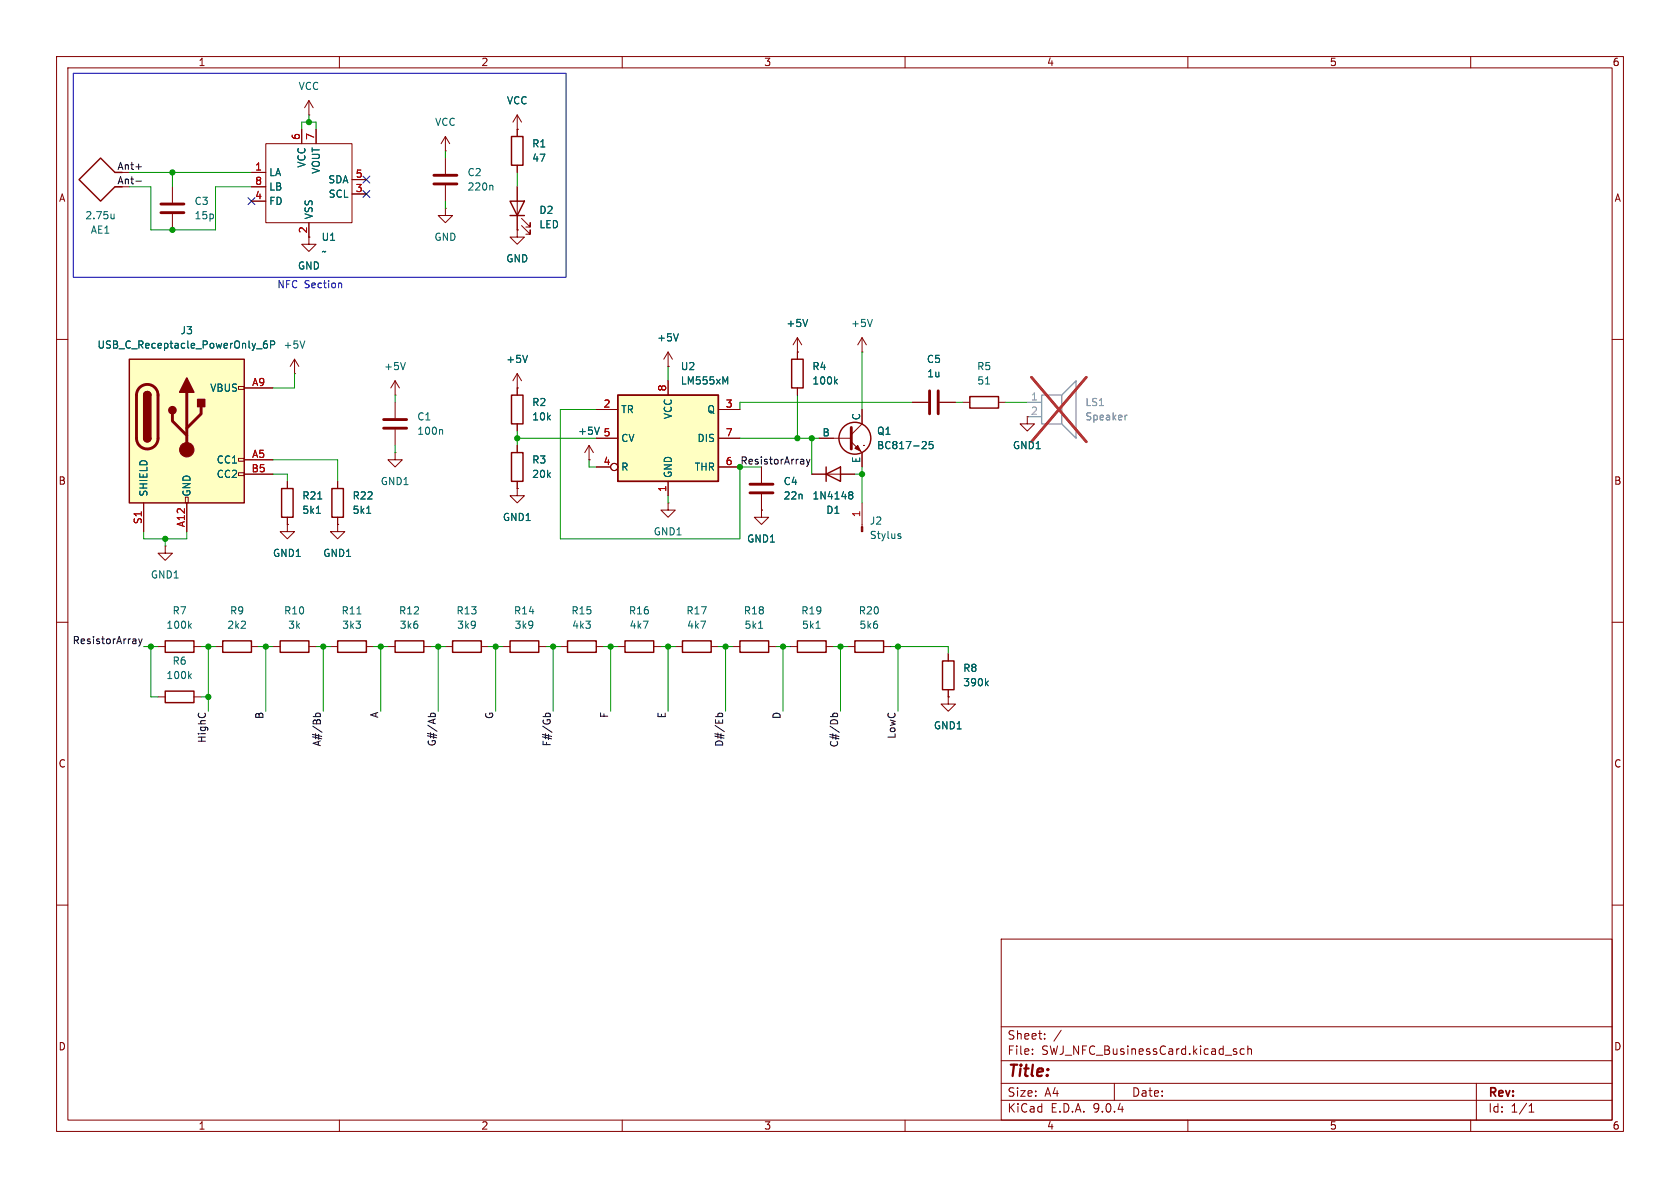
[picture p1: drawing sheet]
<svg xmlns="http://www.w3.org/2000/svg" width="297mm" height="210mm" viewBox="0 0 297 210" stroke-linecap="round" stroke-linejoin="round" font-family="sans-serif">
<g fill="none" stroke="#840000" stroke-width=".18">
<path d="M10 10h277v190h-277zM12 12h273v186h-273zM60 10v2M110 10v2M160 10v2M210 10v2M260 10v2M10 60h2M170.2 71.1h1.2M176.5 71.1h1.3M181.6 73.7v1.2h1.3l-1.3 1.3-1.3-1.3h1.3M285 60h2"/>
<path d="M50.8 85.1v1.3M50.8 91.4v1.3M10 110h2M68.6 114.3h1.2M74.9 114.3h1.3M109.2 114.3h1.3M115.6 114.3h1.2M119.4 114.3h1.2M125.7 114.3h1.3M285 110h2M10 160h2M177 166h108v32h-108z"/>
<path d="M285 160h2M60 198v2M110 198v2M160 198v2M177 194.5h108M177 191.5h108M177 187.5h108M177 181.5h108M182.5 186.3v.1M182.5 185.5v.1M184.7 183.6v.1M184.7 182.8v.1"/>
<path d="M187.6 182.1l-1.3 2M197 191.5v3M210 198v2M218.5 185.9l.2 .2-.2 .3M218.5 185.4l.1 .1M220 185.5l-.5-.1-.3 .3v.4l.2 .2h.6M220.6 185.5l.2-.1 .4 .1v.9M220.6 184.9v1.5M260 198v2M261 191.5v6.5M270.3 196.6h.9M270.3 195.5l.4-.4v1.5"/>
</g>
<path d="M21.6 30.5h-1.3l-2.5-2.6-3.8 3.9 3.8 3.8 2.5-2.6h1.3M171.4 70.1h5.1v2h-5.1zM49.8 86.4h2v5h-2zM69.8 113.3h5.1v2h-5.1zM110.5 113.3h5.1v2h-5.1zM120.6 113.3h5.1v2h-5.1z" fill="none" stroke="#840000" stroke-width=".25"/>
<path d="M20.2 37.8v.9M20.2 38.6l-.4 .1M174.2 67.9h.8M55.9 90.7h.8M56.2 88.2h.7" fill="none" stroke="#006464" stroke-width=".18"/>
<path d="M109.2 69.9h17.8v15.2h-17.8z" fill="#ffffc2"/>
<path d="M90.4 69.9h2.1v5h-2.1zM109.2 69.9h17.8v15.2h-17.8zM146 83.8l2.6-1.2v2.5zM146 82.6v2.5M141 113.3h5v2h-5z" fill="none" stroke="#840000" stroke-width=".25"/>
<g fill="none" stroke="#840000" stroke-width=".18">
<path d="M30.5 33v2.8M30.5 37.8v2.8M78.7 26.7h.1M78.7 24.1l-.7 1.3M78.7 24.1l.8 1.3M78.7 24.1v2.6M78.7 27.9v2.8M78.7 32.8v2.8M91.4 22.9h.1M91.4 20.3v2.6M91.4 20.3l-.7 1.3M91.4 20.3l.8 1.3"/>
<path d="M91.4 68.6h.1M91.4 66v3.9M91.4 74.9v1.3M91.4 66l-.7 1.3M91.4 66l.8 1.3M105.4 72.4h3.8M105.4 77.5h3.8M118.1 64.8h.1M118.1 62.2v2.6M118.1 67.3v2.6M118.1 62.2l-.8 1.3M118.1 62.2l.8 1.3"/>
<path d="M127 72.4h3.8M127 77.5h3.8M59.7 92.7v1.3h1.3l-1.3 1.3-1.3-1.3h1.3M59.7 92.7h.1M105.4 82.6h2.5M118.1 88.9v1.3h1.3l-1.3 1.2-1.3-1.2h1.3M118.1 88.9h.1M118.1 85.1v2.5M127 82.6h3.8M143.5 83.8h7.6M139.7 114.3h1.3M146 114.3h1.3"/>
<circle cx="108.6" cy="82.5" r=".63"/>
</g>
<path d="M87 32.8l.1 .1v.7M119.9 59l-.4 1.3M93.3 62.8l-.5 1.3M128.2 67.5l.4-.9v1.3M150.2 87.4l.1 .1M150.2 87l.3-.1 .2 .2 .1 .1-.3 .3M150.3 87.5h.2M150.3 87.5h-.1M150.5 87.5l.3 .2-.1 .4-.2 .1-.3-.1M144.3 111.1h.7" fill="none" stroke="#006464" stroke-width=".18"/>
<path d="M28.4 36.1h4.1M28.4 37.6h4.1M76.7 31h4.1M76.7 32.5h4.1" fill="none" stroke="#840000" stroke-width=".51"/>
<path d="M22.9 63.5h20.3v25.4h-20.3z" fill="#ffffc2"/>
<g fill="none" stroke="#840000" stroke-width=".18">
<path d="M54.6 17.8v2.5M54.6 17.8l-.8 1.3M54.6 17.8l.8 1.3M44.4 30.5h2.6M44.4 33h2.6M44.4 35.6h2.6M47 25.4h15.2v14h-15.2zM53.3 22.9v2.5M54.6 39.4v3.8h1.3l-1.3 1.3-1.3-1.3h1.3M54.6 20.3h.1M55.9 22.9v2.5M62.2 31.8h2.6"/>
<path d="M62.2 34.3h2.6M78.7 36.8v1.3h1.3l-1.3 1.3-1.2-1.3h1.2M78.7 36.8h.1M91.4 22.9h.1M91.4 22.9v1.2M91.4 29.2v1.3M91.4 33v7.6M92.2 39.9l1.5 1.5v-.8v.8h-.7M92.2 38.6l1.5 1.5v-.7v.7h-.7M91.4 40.6v1.3h1.3l-1.3 1.3-1.2-1.3h1.2M91.4 40.6h.1M141 59.7l-.8 1.3"/>
<path d="M141 59.7l.7 1.3M141 59.7v3.8M152.4 59.7v2.5M152.4 59.7l-.8 1.3M152.4 59.7l.8 1.3M42.2 68.3h1v.5h-1zM43.2 68.6h5.1M52.1 66h.1M52.1 63.5l-.8 1.3M52.1 63.5l.7 1.3M52.1 63.5v2.5M69.8 69.9h.1"/>
<path d="M69.8 67.3v2.6M69.8 71.1v2.8M69.8 75.9v2.8M69.8 67.3l-.7 1.3M69.8 67.3l.8 1.3M91.4 68.6h.1M91.4 68.6v1.3M91.4 74.9v1.3M91.4 78.7v1.3M104.1 78.7l-.7 1.3M104.1 78.7l.8 1.3M104.1 78.7v2.6"/>
<path d="M105.4 77.5h3.8M105.4 72.4h3.8M118.1 64.8h.1M118.1 67.3v2.6M127 77.5h3.8M127 72.4h3.8M141 62.2h.1M141 68.6v1.3M144.8 77.5h5.7M150.5 78.1l1.9 1.9v2.6M152.4 62.2h.1M152.4 72.4v2.5l-1.9 1.9"/>
<path d="M152.7 78.7h.1M161.3 71.1h2.8M166.1 71.1h2.8M25.4 88.9v5.1M29.2 96.5v1.3h1.3l-1.3 1.3-1.3-1.3h1.3M29.2 96.5h.1M32.8 87.9h.5v1h-.5zM33 88.9v5.1M42.2 81h1v.5h-1zM42.2 83.6h1v.5h-1zM43.2 81.3h5.1M43.2 83.8h5.1"/>
<path d="M50.8 92.7v1.3h1.3l-1.3 1.3-1.3-1.3h1.3M50.8 92.7h.1M50.8 85.1v1.3M50.8 91.4v1.3M59.7 92.7h.1M59.7 85.1v1.3M59.7 91.4v1.3M69.8 80v1.3h1.3l-1.3 1.3-1.2-1.3h1.2M69.8 80h.1M91.4 86.4v1.2h1.3l-1.3 1.3-1.2-1.3h1.2M91.4 86.4h.1M91.4 85.1v1.3"/>
<path d="M104.1 81.3h.1M105.4 82.6h2.5M118.1 85.1v2.5M127 82.6h3.8M134.6 90.2v1.2h1.3l-1.3 1.3-1.3-1.3h1.3M134.6 90.2h.1M134.6 82.6v2.7M134.6 87.4v2.8M143.5 83.8h2.5M148.6 83.8h2.5M152.4 88.9v4.2M27.9 114.3h1.3"/>
<path d="M34.3 114.3h1.3M38.1 114.3h1.3M44.4 114.3h1.3M48.3 114.3h1.2M54.6 114.3h1.3M58.4 114.3h1.3M64.8 114.3h1.2M78.7 114.3h1.3M85.1 114.3h1.3M88.9 114.3h1.3M95.2 114.3h1.3M99.1 114.3h1.2"/>
<path d="M105.4 114.3h1.3M129.5 114.3h1.3M135.9 114.3h1.3M149.9 114.3h1.2M156.2 114.3h1.3M167.6 115.6v1.2M27.9 123.2h1.3M34.3 123.2h1.3M167.6 123.2v1.3h1.3l-1.3 1.2-1.2-1.2h1.2M167.6 123.2h.1M167.6 121.9v1.3"/>
<circle cx="108.6" cy="82.5" r=".63"/>
</g>
<g fill="none" stroke="#840000" stroke-width=".25">
<path d="M90.2 35.6h2.5l-1.3 2.5zM90.2 38.1h2.5M90.4 24.1h2.1v5.1h-2.1zM22.9 63.5h20.3v25.4h-20.3zM25.4 69.9a.64 .64 0 0 1 .6-.7 .64 .64 0 0 1 .7 .7M25.4 77.5a.64 .64 0 0 0 .6 .6 .64 .64 0 0 0 .7-.6M140 63.5h2v5.1h-2zM58.7 86.4h2v5h-2zM90.4 80h2.1v5.1h-2.1zM29.2 113.3h5.1v2h-5.1zM39.4 113.3h5v2h-5zM49.5 113.3h5.1v2h-5.1z"/>
<path d="M59.7 113.3h5.1v2h-5.1zM80 113.3h5.1v2h-5.1zM90.2 113.3h5v2h-5zM100.3 113.3h5.1v2h-5.1zM130.8 113.3h5.1v2h-5.1zM151.1 113.3h5.1v2h-5.1zM166.6 116.8h2.1v5.1h-2.1zM29.2 122.2h5.1v2h-5.1z"/>
<circle cx="151.1" cy="77.5" r="2.82"/>
</g>
<path d="M24.7 68.5a1.9 1.9 0 0 1 2.1-.4 1.9 1.9 0 0 1 1.1 1.8v7.6a1.91 1.91 0 0 1-1.9 1.9 1.91 1.91 0 0 1-1.9-1.9v-7.8l.2-.6zM30.5 73.2v1.2l2.5 2.6M33 69.3v10.2M35.6 71.9v1.3l-2.6 2.5M67.8 74.2h4.1M67.8 75.7h4.1M150.5 75.6v3.8M164.3 69.1v4.1M165.9 69.1v4.1M132.6 85.6h4.1M132.6 87.1h4.1" fill="none" stroke="#840000" stroke-width=".51"/>
<g fill="#840000" stroke="#840000" stroke-width=".25">
<path d="M25.4 69.9h1.3v7.6h-1.3z"/>
<path d="M25.6 69.4a.64 .64 0 0 1 .7-.1 .64 .64 0 0 1 .4 .6h-1.3z"/>
<path d="M25.4 77.5h1.3a.64 .64 0 0 1-.7 .6 .64 .64 0 0 1-.6-.6z"/>
<path d="M33 66.8l1.3 2.5h-2.6z"/>
<path d="M34.9 70.6h1.3v1.3h-1.3z"/>
<circle cx="30.5" cy="72.5" r=".63"/>
</g>
<g fill="#840000" stroke="#840000" stroke-width=".18">
<path d="M152.3 93.1h.2v.9h-.2z"/>
<path d="M151.1 79.2l.5-.5 .5 1.1z"/>
<circle cx="33" cy="79.5" r="1.27"/>
</g>
<g fill="none" stroke="#006464" stroke-width=".18">
<path d="M119.9 59l-.4 1.3M142.8 56.5l-.4 1.2M154.2 56.5l-.4 1.2M45.4 61.7h.9M47.2 60.3h-.4a.86 .86 0 0 0 0 1.2l.4-.1 .1-.4-.2-.2h-.3l-.2 .2M47.8 60.9h.6l.2-.2-.1-.3-.7-.1v1.2M53.9 60.3l-.4 1.2M71.7 64.1l-.5 1.2M78.1 75.9l.1 .2v.7M93.3 62.8l-.5 1.3M106 75.5l-.5 1.3M128.2 67.5l.4-.9v1.3"/>
<path d="M147.7 67.4l.3 .5M148 67l-.4 .5M163.2 78l.4 .1 .2 .3-.8 .9h.8M164.9 78h-.6l-.1 .7 .2-.2 .4 .1 .2 .2-.1 .4-.2 .1-.5-.1M55.9 90.7h.8M56.2 88.2h.7M64.8 90.7h.7M150.2 87.4l.1 .1M150.2 87l.3-.1 .2 .2 .1 .1-.3 .3M150.3 87.5h.2M150.3 87.5h-.1M150.5 87.5l.3 .2-.1 .4-.2 .1-.3-.1"/>
<path d="M158.9 94.8h.3l.1 .2-.2 .2h-.2M158.9 94.3l.3 .1M33.5 110.6l.3 .5M33.5 119.5l.3 .5M33.8 110.2l-.4 .5M33.8 119.1l-.4 .5M63.1 108.5h.7M134.1 111.1h.7M174.3 120.7l.4 .5M174.7 120.4l-.5 .5"/>
</g>
<path d="M184.1 69.9h3.6v5h-3.6zM187.7 69.9l2.5-2.6v10.2l-2.5-2.6" fill="none" stroke="#a1a1a1" stroke-width=".25"/>
<path d="M181.6 71.1h2.5M181.6 73.7h2.5" fill="none" stroke="#a1a1a1" stroke-width=".18"/>
<path d="M199.3 73.4l-.3 .1" fill="none" stroke="#989898" stroke-width=".18"/>
<path d="M182.3 66.7l9.7 11.4M192 66.7l-9.7 11.4" fill="none" stroke="#e12e31" stroke-width=".46"/>
<g fill="none" stroke="#0f0f0f" stroke-width=".18">
<path d="M24 29.5h1M24 32h1M142.6 81.2l.3 .8M142.9 82l-.3 .5M143.2 81.2l-.3 .8M24.5 112.9l.3 .9M24.8 113.8l-.3 .4M25.1 112.9l-.3 .9M55.9 126.7l-.1-.4 .2-.2 .6 .1v.5M76.1 126.6l.1-.4 .2-.1h.4l.2 .5M96.5 126.7l-.1-.4 .3-.2 .5 .1v.5M127 126.7l-.1-.4 .3-.2 .5 .1v.5"/>
<path d="M147.3 126.7l-.1-.4 .3-.2 .5 .1v.5"/>
</g>
<g fill="none" stroke="#009600" stroke-width=".18">
<path d="M22.9 33h3.8v7.6h11.4v-7.6h6.3M22.9 30.5h21.5M30.5 30.5v2.5M53.3 22.9v-1.3h2.6v1.3M54.6 20.3v1.3M78.7 26.7v1.2M78.7 35.6v1.2M91.4 30.5v2.5M52.1 66v2.6h-3.8M69.8 69.9v1.2M69.8 78.7v1.3M91.4 76.2v2.5"/>
<path d="M91.4 77.5h14M105.4 72.4h-6.3v22.9h31.7v-12.7h3.8M118.1 64.8v2.5M130.8 77.5h14M141 69.9v7.6M143.5 77.5v6.3M152.4 62.2v10.2M161.3 71.1h-30.5v1.3M168.9 71.1h1.3M177.8 71.1h3.8M25.4 94v1.3h7.6v-1.3M29.2 95.3v1.2"/>
<path d="M48.3 83.8h2.5v1.3M48.3 81.3h11.4v3.8M104.1 81.3v1.3h1.3M118.1 87.6v1.3M151.1 83.8h1.3M152.4 82.6v6.3M25.4 114.3h2.5M26.7 114.3v8.9h1.2M35.6 114.3h2.5M36.8 114.3v11.4M45.7 114.3h2.6M47 114.3v11.4"/>
<path d="M55.9 114.3h2.5M57.1 114.3v11.4M66 114.3h2.6M67.3 114.3v11.4M76.2 114.3h2.5M77.5 114.3v11.4M86.4 114.3h2.5M87.6 114.3v11.4M96.5 114.3h2.6M97.8 114.3v11.4M106.7 114.3h2.5M107.9 114.3v11.4"/>
<path d="M116.8 114.3h2.6M118.1 114.3v11.4M127 114.3h2.5M128.3 114.3v11.4M137.2 114.3h2.5M138.4 114.3v11.4M147.3 114.3h2.6M148.6 114.3v11.4M157.5 114.3h10.1v1.3M158.7 114.3v11.4M35.6 123.2h1.2"/>
</g>
<path d="M43.8 35l1.3 1.2M45.1 35l-1.3 1.2M64.2 33.7l1.2 1.2M64.2 31.1l1.2 1.3M65.4 33.7l-1.2 1.2M65.4 31.1l-1.2 1.3" fill="none" stroke="#000084" stroke-width=".18"/>
<path d="M13 13h87.1v36h-87.1zM60 50l.4 .2v.7" fill="none" stroke="#0000c2" stroke-width=".18"/>
<g fill="#009600" stroke="#009600" stroke-width=".18">
<circle cx="97.8" cy="114.3" r=".46"/>
<circle cx="128.3" cy="114.3" r=".46"/>
<circle cx="91.4" cy="77.5" r=".46"/>
<circle cx="107.9" cy="114.3" r=".46"/>
<circle cx="118.1" cy="114.3" r=".46"/>
<circle cx="30.5" cy="30.5" r=".46"/>
<circle cx="54.6" cy="21.6" r=".46"/>
<circle cx="30.5" cy="40.6" r=".46"/>
<circle cx="87.6" cy="114.3" r=".46"/>
<circle cx="77.5" cy="114.3" r=".46"/>
<circle cx="57.1" cy="114.3" r=".46"/>
<circle cx="67.3" cy="114.3" r=".46"/>
<circle cx="138.4" cy="114.3" r=".46"/>
<circle cx="148.6" cy="114.3" r=".46"/>
<circle cx="158.7" cy="114.3" r=".46"/>
<circle cx="152.4" cy="83.8" r=".46"/>
<circle cx="143.5" cy="77.5" r=".46"/>
<circle cx="141" cy="77.5" r=".46"/>
<circle cx="29.2" cy="95.3" r=".46"/>
<circle cx="36.8" cy="123.2" r=".46"/>
<circle cx="47" cy="114.3" r=".46"/>
<circle cx="26.7" cy="114.3" r=".46"/>
<circle cx="36.8" cy="114.3" r=".46"/>
</g>
<text font-size="2.8" fill="#840000" x="178" y="190.9">Title:</text>
<g font-size="2.1" fill="#840000">
<text x="178" y="184">Sheet:</text>
<text x="178" y="186.7">File:</text>
<text x="184.1" y="186.7">SWJ_NFC_BusinessCard.kicad_sch</text>
<text x="178" y="196.9">KiCad</text>
<text x="178" y="194.1">Size:</text>
<text x="184.7" y="194.1">A4</text>
<text x="185.7" y="196.9">E.D.A.</text>
<text x="193.3" y="196.9">9.0.4</text>
<text x="200" y="194.1">Date:</text>
<text x="263" y="194.3">Rev:</text>
<text x="263" y="196.9">Id:</text>
<text x="267.1" y="196.9">1/1</text>
</g>
<g font-size="1.8" fill="#840000">
<text x="35" y="11.9">1</text>
<text x="85" y="11.9">2</text>
<text x="135" y="11.9">3</text>
<text x="185" y="11.9">4</text>
<text x="235" y="11.9">5</text>
<text x="285" y="11.9">6</text>
<text x="10.3" y="35.9">A</text>
<text x="285.3" y="35.9">A</text>
<text x="54.4" y="41.3" transform="rotate(-90 54.4 41.3)">2</text>
<text x="182.2" y="73.4">2</text>
<text x="10.3" y="85.9">B</text>
<text x="285.3" y="85.9">B</text>
<text x="10.3" y="135.9">C</text>
<text x="285.3" y="135.9">C</text>
<text x="10.3" y="185.9">D</text>
<text x="285.3" y="185.9">D</text>
<text x="35" y="199.9">1</text>
<text x="85" y="199.9">2</text>
<text x="135" y="199.9">3</text>
<text x="185" y="199.9">4</text>
<text x="235" y="199.9">5</text>
<text x="285" y="199.9">6</text>
</g>
<g font-size="1.8" fill="#006464">
<text x="52.7" y="16.1">VCC</text>
<text x="76.8" y="22.5">VCC</text>
<text x="89.5" y="18.6">VCC</text>
<text x="54.2" y="29.7" transform="rotate(-90 54.2 29.7)">VCC</text>
<text x="94" y="26.3">R1</text>
<text x="94" y="28.8">47</text>
<text x="47.5" y="31.3">LA</text>
<text x="47.5" y="33.9">LB</text>
<text x="56.7" y="30.8" transform="rotate(-90 56.7 30.8)">VOUT</text>
<text x="58" y="32.6">SDA</text>
<text x="58" y="35.2">SCL</text>
<text x="82.6" y="31.3">C2</text>
<text x="82.6" y="33.9">220n</text>
<text x="15" y="39">2.75u</text>
<text x="16" y="41.5">AE1</text>
<text x="34.3" y="36.4">C3</text>
<text x="34.3" y="39">15p</text>
<text x="47.5" y="36.4">FD</text>
<text x="55.5" y="38.9" transform="rotate(-90 55.5 38.9)">VSS</text>
<text x="95.3" y="38">D2</text>
<text x="95.3" y="40.6">LED</text>
<text x="52.6" y="47.9">GND</text>
<text x="56.8" y="45.3">~</text>
<text x="56.8" y="42.8">U1</text>
<text x="76.7" y="42.8">GND</text>
<text x="89.4" y="46.6">GND</text>
<text x="31.8" y="59.3">J3</text>
<text x="138.9" y="58">+5V</text>
<text x="150.4" y="58">+5V</text>
<text x="17.1" y="61.8">USB_C_Receptacle_PowerOnly_6P</text>
<text x="50" y="61.8">+5V</text>
<text x="67.8" y="65.6">+5V</text>
<text x="89.4" y="64.4">+5V</text>
<text x="116.1" y="60.6">+5V</text>
<text x="120.3" y="65.6">U2</text>
<text x="143.5" y="65.6">R4</text>
<text x="163.8" y="64.4">C5</text>
<text x="172.6" y="65.6">R5</text>
<text x="37.1" y="69.4">VBUS</text>
<text x="94" y="72">R2</text>
<text x="120.3" y="68.2">LM555xM</text>
<text x="143.5" y="68.2">100k</text>
<text x="163.8" y="66.9">1u</text>
<text x="172.7" y="68.2">51</text>
<text x="73.7" y="74.5">C1</text>
<text x="73.7" y="77.1">100n</text>
<text x="94" y="74.5">10k</text>
<text x="102.1" y="77.1">+5V</text>
<text x="109.7" y="73.3">TR</text>
<text x="119" y="74.2" transform="rotate(-90 119 74.2)">VCC</text>
<text x="125" y="73.3">Q</text>
<text x="145.3" y="77.2">B</text>
<text x="152.1" y="74.4" transform="rotate(-90 152.1 74.4)">C</text>
<text x="154.9" y="77.1">Q1</text>
<text x="38.2" y="82.1">CC1</text>
<text x="94" y="82.1">R3</text>
<text x="109.7" y="78.3">CV</text>
<text x="109.7" y="83.4">R</text>
<text x="122.7" y="83.4">THR</text>
<text x="123.2" y="78.3">DIS</text>
<text x="152.1" y="82" transform="rotate(-90 152.1 82)">E</text>
<text x="154.9" y="79.6">BC817-25</text>
<text x="179" y="79.6">GND1</text>
<text x="26.3" y="87.9" transform="rotate(-90 26.3 87.9)">SHIELD</text>
<text x="33.9" y="87.9" transform="rotate(-90 33.9 87.9)">GND</text>
<text x="38.2" y="84.7">CC2</text>
<text x="53.3" y="88.5">R21</text>
<text x="62.2" y="88.5">R22</text>
<text x="67.2" y="86">GND1</text>
<text x="94" y="84.7">20k</text>
<text x="119" y="84.6" transform="rotate(-90 119 84.6)">GND</text>
<text x="138.4" y="86">C4</text>
<text x="138.4" y="88.5">22n</text>
<text x="143.5" y="88.5">1N4148</text>
<text x="53.3" y="91">5k1</text>
<text x="62.2" y="91">5k1</text>
<text x="88.8" y="92.3">GND1</text>
<text x="115.5" y="94.8">GND1</text>
<text x="146" y="91">D1</text>
<text x="153.7" y="92.9">J2</text>
<text x="153.7" y="95.5">Stylus</text>
<text x="48.2" y="98.7">GND1</text>
<text x="57" y="98.7">GND1</text>
<text x="132" y="96.1">GND1</text>
<text x="26.6" y="102.5">GND1</text>
<text x="29.3" y="111.4">100k</text>
<text x="30.4" y="108.8">R7</text>
<text x="40.1" y="111.4">2k2</text>
<text x="40.6" y="108.8">R9</text>
<text x="50.1" y="108.8">R10</text>
<text x="50.8" y="111.4">3k</text>
<text x="60.3" y="108.8">R11</text>
<text x="60.4" y="111.4">3k3</text>
<text x="70.4" y="108.8">R12</text>
<text x="70.6" y="111.4">3k6</text>
<text x="80.6" y="108.8">R13</text>
<text x="80.7" y="111.4">3k9</text>
<text x="90.8" y="108.8">R14</text>
<text x="90.9" y="111.4">3k9</text>
<text x="100.9" y="108.8">R15</text>
<text x="101" y="111.4">4k3</text>
<text x="111.1" y="108.8">R16</text>
<text x="111.2" y="111.4">4k7</text>
<text x="121.2" y="108.8">R17</text>
<text x="121.4" y="111.4">4k7</text>
<text x="131.4" y="108.8">R18</text>
<text x="131.5" y="111.4">5k1</text>
<text x="141.6" y="108.8">R19</text>
<text x="141.7" y="111.4">5k1</text>
<text x="151.7" y="108.8">R20</text>
<text x="151.8" y="111.4">5k6</text>
<text x="30.4" y="117.7">R6</text>
<text x="170.2" y="119">R8</text>
<text x="29.3" y="120.2">100k</text>
<text x="170.2" y="121.5">390k</text>
<text x="165" y="129.1">GND1</text>
</g>
<g font-size="1.8" fill="#a90000">
<text x="53.1" y="24.8" transform="rotate(-90 53.1 24.8)">6</text>
<text x="55.6" y="24.8" transform="rotate(-90 55.6 24.8)">7</text>
<text x="45" y="30.2">1</text>
<text x="45" y="32.8">8</text>
<text x="45" y="35.3">4</text>
<text x="62.8" y="31.5">5</text>
<text x="62.8" y="34">3</text>
<text x="44.5" y="68.3">A9</text>
<text x="117.9" y="69.3" transform="rotate(-90 117.9 69.3)">8</text>
<text x="106.6" y="72.1">2</text>
<text x="106.6" y="77.2">5</text>
<text x="128.2" y="72.1">3</text>
<text x="128.2" y="77.2">7</text>
<text x="44.4" y="83.6">B5</text>
<text x="44.5" y="81">A5</text>
<text x="106.6" y="82.3">4</text>
<text x="128.2" y="82.3">6</text>
<text x="117.9" y="87.1" transform="rotate(-90 117.9 87.1)">1</text>
<text x="25.1" y="92.8" transform="rotate(-90 25.1 92.8)">S1</text>
<text x="32.8" y="93.3" transform="rotate(-90 32.8 93.3)">A12</text>
<text x="152.1" y="91.5" transform="rotate(-90 152.1 91.5)">1</text>
</g>
<g font-size="1.8" fill="#0f0f0f">
<text x="20.7" y="30.1">Ant+</text>
<text x="20.7" y="32.7">Ant-</text>
<text x="12.7" y="114">ResistorArray</text>
<text x="36.5" y="131.4" transform="rotate(-90 36.5 131.4)">HighC</text>
<text x="46.6" y="127.2" transform="rotate(-90 46.6 127.2)">B</text>
<text x="67" y="127" transform="rotate(-90 67 127)">A</text>
<text x="87.3" y="127.2" transform="rotate(-90 87.3 127.2)">G</text>
<text x="107.6" y="127" transform="rotate(-90 107.6 127)">F</text>
<text x="117.8" y="127.1" transform="rotate(-90 117.8 127.1)">E</text>
<text x="138.1" y="127.2" transform="rotate(-90 138.1 127.2)">D</text>
<text x="158.4" y="130.7" transform="rotate(-90 158.4 130.7)">LowC</text>
<text x="56.8" y="132" transform="rotate(-90 56.8 132)">A#/Bb</text>
<text x="77.1" y="132" transform="rotate(-90 77.1 132)">G#/Ab</text>
<text x="97.4" y="132" transform="rotate(-90 97.4 132)">F#/Gb</text>
<text x="127.9" y="132.1" transform="rotate(-90 127.9 132.1)">D#/Eb</text>
<text x="148.2" y="132.2" transform="rotate(-90 148.2 132.2)">C#/Db</text>
</g>
<text font-size="1.8" fill="#0000c2" x="48.9" y="51.2">NFC Section</text>
<text font-size="1.8" fill="#aaa" x="182.2" y="70.9">1</text>
<g font-size="1.8" fill="#989898">
<text x="191.8" y="72">LS1</text>
<text x="191.8" y="74.5">Speaker</text>
</g>
<text font-size="1.8" fill="#009600" x="130.8" y="82.2">ResistorArray</text>
</svg>
